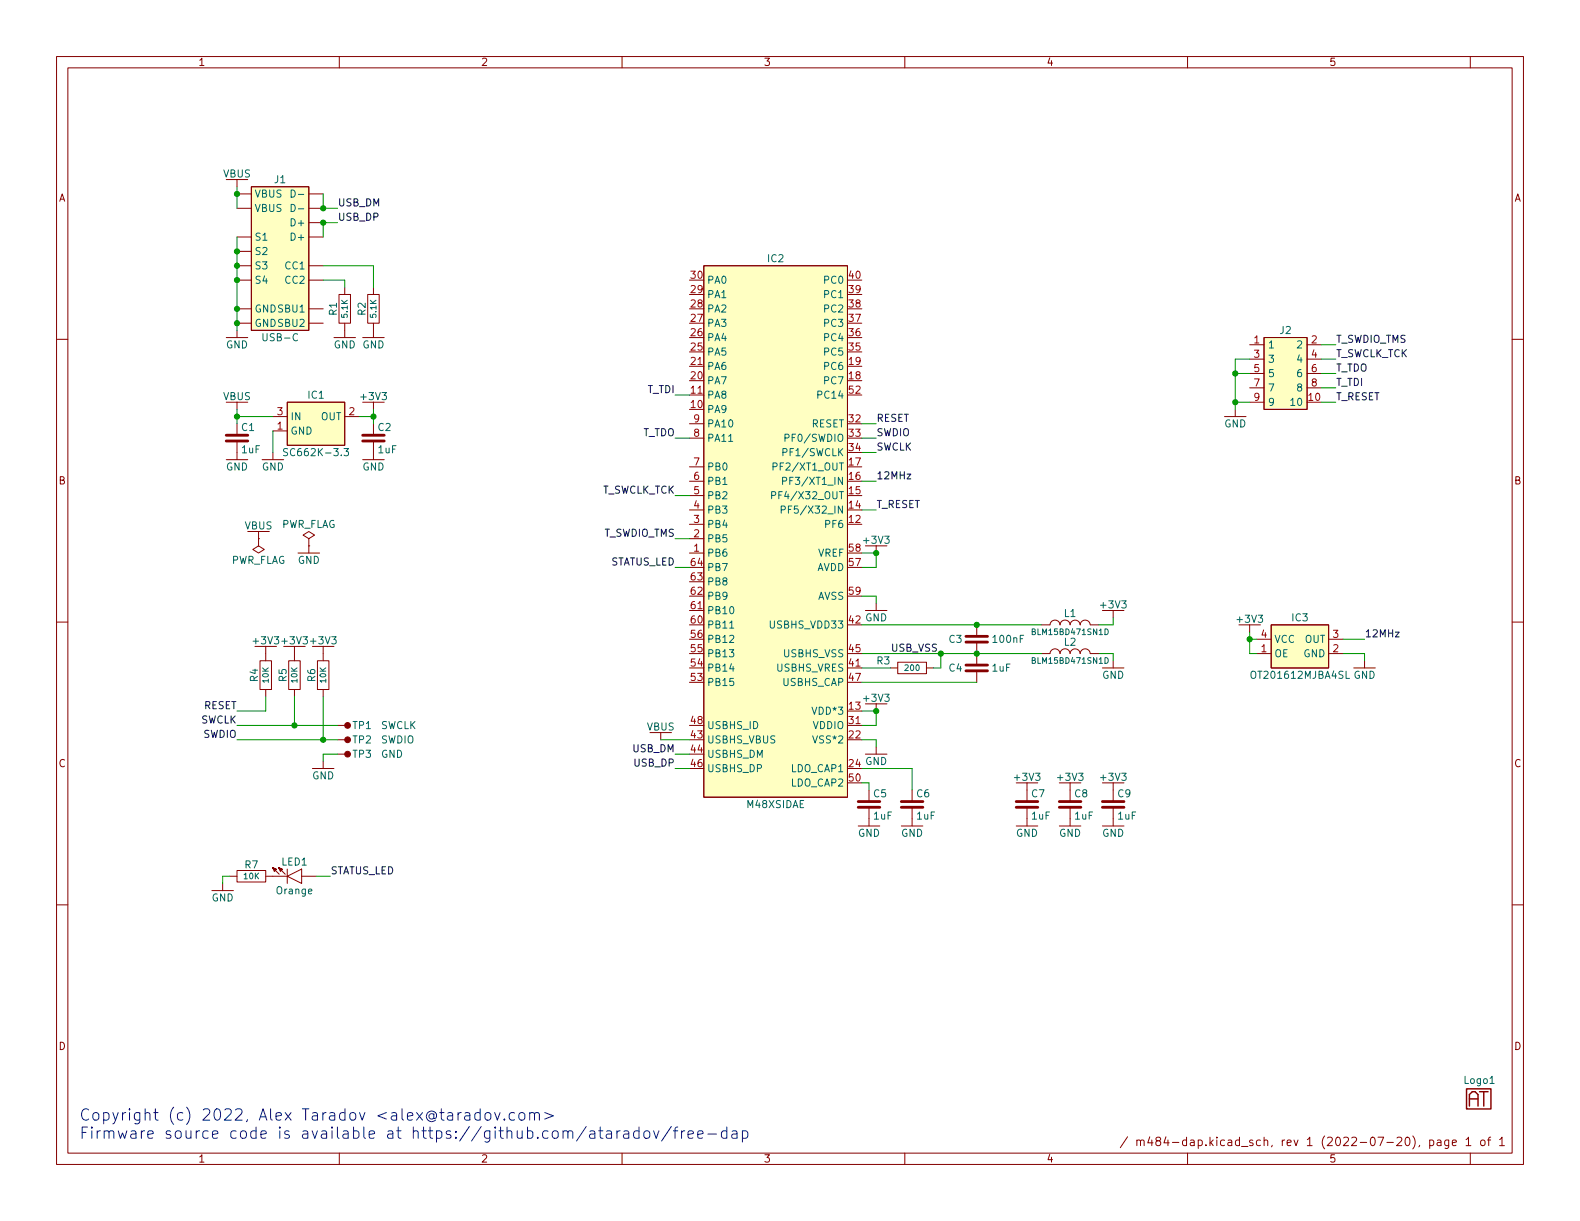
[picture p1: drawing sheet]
<svg xmlns="http://www.w3.org/2000/svg" width="279mm" height="216mm" viewBox="0 0 279 216" stroke-linecap="round" stroke-linejoin="round" font-family="sans-serif">
<g fill="none" stroke="#840000" stroke-width=".18">
<path d="M10 10h259.4v195.9h-259.4zM12 12h255.4v191.9h-255.4zM60 10v2M110 10v2M160 10v2M210 10v2M260 10v2M41.9 31.8v1.2M41.9 34.3h2.5M41.9 36.8h2.5M44.4 33h10.2v25.4h-10.2zM54.6 39.4h2.5"/>
<path d="M54.6 34.3h2.5M54.6 36.8h2.5M10 60h2M40 59.7h3.8M41.9 58.4v1.3M41.9 47h2.5M41.9 49.5h2.5M41.9 41.9h2.5M41.9 54.6h2.5M41.9 57.2h2.5M41.9 44.5h2.5M54.6 47h2.5"/>
<path d="M54.6 49.5h2.5M54.6 41.9h2.5M54.6 54.6h2.5M54.6 57.2h2.5M59.1 59.7h3.8M59.9 52.1h2.1v5.1h-2.1zM61 50.8v1.3M61 57.2v2.5M64.1 59.7h3.8M65 52.1h2.1v5.1h-2.1zM66 50.8v1.3M66 57.2v2.5"/>
<path d="M124.5 47h25.4v94h-25.4zM223.5 59.7h7.6v12.7h-7.6zM267.4 60h2M41.9 71.1v1.3M41.9 74.9v1.9M41.9 78.1v3.2M48.3 76.2h2.5M48.3 73.7h2.5M50.8 71.1h10.2v7.6h-10.2zM61 73.7h2.5M66 71.1v1.3M66 74.9v1.9"/>
<path d="M66 78.1v3.2M121.9 69.9h2.6M121.9 64.8h2.6M121.9 77.5h2.6M121.9 74.9h2.6M216.5 73.7h3.8M218.4 72.4v1.3M221 61h2.5M221 63.5h2.5M221 66h2.5M221 68.6h2.5M221 71.1h2.5"/>
<path d="M231.1 61h2.6M231.1 63.5h2.6M231.1 66h2.6M231.1 68.6h2.6M40 81.3h3.8M45.7 95.3v1.2l1 .7-1 .6-1-.6 1-.7M45.7 95.3h.1M45.7 94v1.3M46.4 81.3h3.8M48.3 80v1.3M52.7 97.8h3.8M54.6 95.3l1-.7-1-.6-1 .6 1 .7v1.2"/>
<path d="M54.6 96.5h.1M54.6 96.5v1.3M64.1 81.3h3.8M121.9 97.8h2.6M121.9 95.3h2.6M121.9 92.7h2.6M121.9 90.2h2.6M121.9 87.6h2.6M121.9 85.1h2.6M121.9 82.6h2.6M154.9 96.5v1.3M10 110h2"/>
<path d="M46 116.8h2v5.1h-2zM47 114.3v2.5M51.1 116.8h2v5.1h-2zM52.1 114.3v2.5M56.1 116.8h2.1v5.1h-2.1zM57.1 114.3v2.5M121.9 108h2.6M149.9 118.1h2.5M153 108h3.8M154.9 106.7v1.3M157.5 118.1h1.2M158.7 117.1h5.1v2h-5.1z"/>
<path d="M163.8 118.1h1.3M172.7 110.5v1.9M172.7 113.7v3.8M172.7 118.7v2M184.1 115.6h1.6a.89 .89 0 0 1 .9-.9 .89 .89 0 0 1 .9 .9 .89 .89 0 0 1 .8-.9 .89 .89 0 0 1 .9 .9 .89 .89 0 0 1 .9-.9 .89 .89 0 0 1 .9 .9 .89 .89 0 0 1 .9-.9 .89 .89 0 0 1 .9 .9h1.5M184.1 110.5h1.6a.89 .89 0 0 1 .9-.8 .89 .89 0 0 1 .9 .8 .89 .89 0 0 1 .8-.9 .89 .89 0 0 1 .9 .9 .89 .89 0 0 1 .9-.8 .89 .89 0 0 1 .9 .8 .89 .89 0 0 1 .9-.9 .89 .89 0 0 1 .9 .9h1.5M194.9 118.1h3.9M196.8 108v1.2M196.8 116.8v1.3M221 110.5v1.3M222.2 115.6h2.6M222.2 113h2.6"/>
<path d="M224.8 110.5h10.1v7.6h-10.1zM234.9 115.6h2.6M234.9 113h2.6M239.4 118.1h3.8M241.3 116.8v1.3M267.4 110h2M47 121.9v1.3M52.1 121.9v1.3M55.2 135.9h3.9M57.1 121.9v1.3M57.1 134.6v1.3M59.7 128.3h1.8"/>
<path d="M59.7 133.4h1.8M59.7 130.8h1.8M116.8 129.5v1.3M149.9 128.3h2.5M153 133.4h3.8M153.7 139.7v1.9M154.9 124.5v1.2M154.9 132.1v1.3M161.3 139.7v1.9M181.6 138.4v3.2M189.2 138.4v3.2M196.8 138.4v3.2"/>
<path d="M10 160h2M37.5 157.5h3.8M39.4 156.2v1.3M40.6 154.9h1.3M41.9 153.9h5.1v2.1h-5.1zM47 154.9h3.8M48.8 153.8l-.6-.4 .4 .6M48.9 153.7l-.4 .4-.3-.7 .7 .3-.7-.3 1.2 1.2M49.8 153.8l-.5-.4 .3 .6M49.9 153.7l-.3 .4-.3-.7 .6 .3-.6-.3 1.1 1.2M50.8 154.9l2.5-1.2v2.5zM50.8 153.7v2.5"/>
<path d="M53.3 154.9h2.6M151.8 146.1h3.8M153.7 142.9v3.2M159.4 146.1h3.8M161.3 142.9v3.2M179.7 146.1h3.8M181.6 142.9v3.2M187.3 146.1h3.8M189.2 142.9v3.2M194.9 146.1h3.9M196.8 142.9v3.2M267.4 160h2"/>
<path d="M60 203.9v2M110 203.9v2M160 203.9v2M199.4 201l-1.3 1.9M201 201.7l.3-.1h.3l.1 1M201 201.6v1M201.7 201.8l.2-.2h.4v1M203.3 201l-.3 1.1h.9M203.7 201.6v1M204.7 201.7l-.3-.3 .1-.2 .2-.1h.4l.2 .3-.1 .2-.7 .2-.1 .2 .1 .4 .2 .2 .4-.1 .2-.2-.1-.4-.2-.2M206.2 201l-.4 1.1h1M206.5 201.6v1"/>
<path d="M207.3 202h1.2M209.8 201.6h-.4l-.3 .3v.4l.2 .2h.5M209.8 201.1v1.5M210 203.9v2M210.5 201.6h.6l.1 1M211.2 201.9l-.5 .1a.29 .29 0 0 0-.2 .3 .29 .29 0 0 0 .2 .3l.5-.1M211.9 201.6h.4l.3 .3v.4l-.1 .2h-.6M211.9 201.6v1.5M213.3 202.4v.2M260 203.9v2M265.2 201.5l.4-.4v1.5M265.2 202.6h.8"/>
</g>
<g fill="none" stroke="#840000" stroke-width=".5">
<path d="M40 78h3.8M40 77h3.8M64.1 78h3.8M64.1 77h3.8M170.8 113.5h3.8M170.8 112.5h3.8M170.8 118.6h3.8M170.8 117.6h3.8M151.8 142.7h3.8M151.8 141.7h3.8M159.4 142.7h3.8M159.4 141.7h3.8"/>
<path d="M179.7 142.7h3.8M179.7 141.7h3.8M187.3 142.7h3.8M187.3 141.7h3.8M194.9 142.7h3.9M194.9 141.7h3.9"/>
</g>
<g fill="#ffffc2" stroke="#ffffc2" stroke-width=".18">
<path d="M224.8 110.5h10.1v7.6h-10.1z"/>
<path d="M124.5 47h25.4v94h-25.4z"/>
<path d="M223.5 59.7h7.6v12.7h-7.6z"/>
<path d="M44.4 33h10.2v25.4h-10.2z"/>
<path d="M50.8 71.1h10.2v7.6h-10.2z"/>
</g>
<g fill="none" stroke="#006464" stroke-width=".18">
<path d="M51.5 33.6a.64 .64 0 0 1 .7 .6 .64 .64 0 0 1-.7 .7zM51.5 36.1a.64 .64 0 0 1 .7 .7 .64 .64 0 0 1-.7 .6zM52.8 34.4h.9M52.8 36.9h.9M50.9 79.4l-.5-.1-.2 .1v.4l.5 .2 .2 .3-.3 .3-.5-.1M60.8 79.3h.8l-.4 .5 .4 .1v.6l-.2 .1-.6-.1M128.9 78h.7M138.5 80l.6-.1 .1-.2-.1-.3-.6-.1v1.3M138.8 77.4h.6l.1-.2v-.3l-.7-.1v1.2M136.5 87.6l.6-.1 .1-.1-.1-.3-.6-.2v1.3M136.7 82.5h.6l.1-.2v-.3l-.7-.1v1.2M138.1 90.1h.7l.1-.2-.1-.3-.7-.1v1.2"/>
<path d="M138.4 85.1l.6-.1 .1-.2v-.3l-.7-.1v1.3M129 111.1h.8M195.4 116.3a.51 .51 0 0 1 .6 .5 .51 .51 0 0 1-.6 .5zM195.4 111.2a.51 .51 0 0 1 .6 .5 .51 .51 0 0 1-.6 .5zM238 118.7v1.3h.6M263.5 191.6h.7"/>
</g>
<path d="M259.3 192.5h4.4v3.6h-4.4zM259.8 194.3h1.6M259.8 195.6v-2.1l.5-.5h.6l.5 .5v2.1M261.6 193h1.5M262.4 193v2.6" fill="none" stroke="#840000" stroke-width=".25"/>
<g fill="#840000" stroke="#840000" stroke-width=".18">
<circle cx="61.5" cy="130.8" r=".51"/>
<circle cx="61.5" cy="128.3" r=".51"/>
<circle cx="61.5" cy="133.4" r=".51"/>
</g>
<g fill="none" stroke="#0000c2" stroke-width=".18">
<path d="M82.2 196.8l.2-.1 .6 .1 .1 1.3M83.1 197.2l-.7 .1a.39 .39 0 0 0-.3 .4 .39 .39 0 0 0 .3 .4l.7-.1M84.9 196.8l-.6-.1-.3 .4v.6l.1 .3 .2 .1 .6-.1M84.9 196.1v2M86 196.8a.54 .54 0 0 1 .8 .3v.6a.54 .54 0 0 1-.5 .4 .54 .54 0 0 1-.5-.4v-.6zM87.5 196.7l.5 1.4 .4-1.4M89.2 197.9l.1 .1-.1 .1-.1-.1 .1-.1v.2M91 196.8l-.6-.1-.4 .4v.6l.2 .3 .2 .1 .6-.1M92 196.8a.54 .54 0 0 1 .8 .3v.6a.54 .54 0 0 1-.5 .4 .54 .54 0 0 1-.5-.4v-.6zM93.7 196.9a.5 .5 0 0 1 .8 .1v1.1M93.7 196.7v1.4M94.5 197l.3-.3 .5 .1 .1 1.3"/>
<path d="M96.3 196.7l1.6 .6-1.6 .6M105.9 200h.7M106.1 199.3v1.7l.1 .2 .4 .1M109.1 200v1.3M109.7 200a.51 .51 0 0 0-.6 .3M113 199.3v2M115.6 200l.4 1.3 .5-1.3M118.7 199.2l-1.7 2.6M119.1 200h.8M119.9 199.3l-.4 .1-.1 .2v1.7M120.5 200v1.3M121.1 200a.51 .51 0 0 0-.6 .3"/>
<path d="M128.5 199.3v2M131.3 200v2M107.3 200h.2h.5l.1 1.3M108.1 200.4l-.6 .1a.39 .39 0 0 0-.3 .4 .39 .39 0 0 0 .3 .4l.6-.1M110.3 200h.2h.6l.1 1.3M111.2 200.4l-.7 .1a.39 .39 0 0 0-.3 .4 .39 .39 0 0 0 .3 .4l.7-.1M113 200h-.6l-.4 .3v.6l.2 .3 .2 .1 .6-.1M114 200a.54 .54 0 0 1 .9 .3v.6a.54 .54 0 0 1-.5 .4 .54 .54 0 0 1-.5-.4v-.6zM121.7 200.6l.9-.2-.1-.4h-.5l-.3 .2 .1 1 .2 .1 .5-.1M123.4 200.6l.9-.2-.1-.4h-.5l-.3 .2 .1 1 .2 .1 .5-.1M125.2 200.5h1.5M128.5 200h-.5l-.4 .3v.6l.2 .3 .2 .1 .5-.1"/>
<path d="M129.5 200h.2h.5l.1 1.3M130.3 200.4l-.6 .1a.39 .39 0 0 0-.3 .4 .39 .39 0 0 0 .3 .4l.6-.1M131.3 200h.6l.3 .3v.6l-.2 .3-.1 .1-.6-.1"/>
</g>
<g fill="none" stroke="#009600" stroke-width=".18">
<path d="M41.9 33v3.8M57.1 34.3v2.5h2.6M59.7 39.4h-2.6v2.5M41.9 41.9v16.5M57.1 47h8.9v3.8M57.1 49.5h3.9v1.3M41.9 73.7h6.4M41.9 72.4v2.5M48.3 76.2v3.8M63.5 73.7h2.5M66 72.4v2.5M119.4 69.9h2.5"/>
<path d="M119.4 77.5h2.5M152.4 77.5h2.5M152.4 74.9h2.5M218.4 66h2.6M218.4 71.1h2.6M221 63.5h-2.6v8.9M233.7 66h2.5M233.7 63.5h2.5M233.7 68.6h2.5M233.7 71.1h2.5M233.7 61h2.5M119.4 87.6h2.5"/>
<path d="M119.4 95.3h2.5M152.4 85.1h2.5M152.4 97.8h2.5v2.5h-2.5M152.4 90.2h2.5M152.4 80h2.5M119.4 100.3h2.5M152.4 115.6h31.7M152.4 110.5h31.7M152.4 105.4h2.5v1.3M152.4 118.1h5.1M166.4 115.6v2.5h-1.3M194.3 115.6h2.5v1.2"/>
<path d="M196.8 109.2v1.3h-2.5M221 111.8v3.8h1.2M221 113h1.2M237.5 115.6h3.8v1.2M237.5 113h3.8M41.9 130.8h17.8M41.9 128.3h17.8M47 123.2v2.5h-5.1M52.1 123.2v5.1M57.1 123.2v7.6M59.7 133.4h-2.6v1.2M116.8 130.8h5.1"/>
<path d="M119.4 133.4h2.5M119.4 135.9h2.5M152.4 130.8h2.5v1.3M152.4 135.9h8.9v3.8M152.4 125.7h2.5v2.6h-2.5M152.4 120.7h20.3M152.4 138.4h1.3v1.3M40.6 154.9h-1.2v1.3M55.9 154.9h2.5"/>
</g>
<g fill="#009600" stroke="#009600" stroke-width=".18">
<circle cx="41.9" cy="49.5" r=".46"/>
<circle cx="41.9" cy="54.6" r=".46"/>
<circle cx="41.9" cy="44.5" r=".46"/>
<circle cx="41.9" cy="34.3" r=".46"/>
<circle cx="57.1" cy="36.8" r=".46"/>
<circle cx="57.1" cy="39.4" r=".46"/>
<circle cx="41.9" cy="47" r=".46"/>
<circle cx="41.9" cy="57.2" r=".46"/>
<circle cx="154.9" cy="97.8" r=".46"/>
<circle cx="172.7" cy="110.5" r=".46"/>
<circle cx="154.9" cy="125.7" r=".46"/>
<circle cx="166.4" cy="115.6" r=".46"/>
<circle cx="172.7" cy="115.6" r=".46"/>
<circle cx="57.1" cy="130.8" r=".46"/>
<circle cx="52.1" cy="128.3" r=".46"/>
<circle cx="66" cy="73.7" r=".46"/>
<circle cx="41.9" cy="73.7" r=".46"/>
<circle cx="221" cy="113" r=".46"/>
<circle cx="218.4" cy="71.1" r=".46"/>
<circle cx="218.4" cy="66" r=".46"/>
</g>
<g font-size="2.8" fill="#0000c2">
<text x="14" y="198.2">Copyright (c) 2022, Alex Taradov &lt;alex@taradov.com&gt;</text>
<text x="14" y="201.4">Firmware source code is available at https://github.com/ataradov/free-dap</text>
</g>
<text font-size="2.1" fill="#840000" x="214" y="202.6">/ m484-dap.kicad_sch, rev 1 (2022-07-20), page 1 of 1</text>
<g font-size="1.8" fill="#840000">
<text x="35" y="11.6">1</text>
<text x="85" y="11.6">2</text>
<text x="135" y="11.6">3</text>
<text x="185" y="11.6">4</text>
<text x="235" y="11.6">5</text>
<text x="10.3" y="35.6">A</text>
<text x="267.7" y="35.6">A</text>
<text x="10.3" y="85.7">B</text>
<text x="267.7" y="85.7">B</text>
<text x="10.3" y="135.6">C</text>
<text x="267.7" y="135.6">C</text>
<text x="10.3" y="185.7">D</text>
<text x="267.7" y="185.7">D</text>
<text x="35" y="205.6">1</text>
<text x="85" y="205.6">2</text>
<text x="135" y="205.6">3</text>
<text x="185" y="205.6">4</text>
<text x="235" y="205.6">5</text>
</g>
<g font-size="1.8" fill="#006464">
<text x="39.5" y="31.4">VBUS</text>
<text x="45" y="34.9">VBUS</text>
<text x="48.5" y="32.4">J1</text>
<text x="45" y="37.5">VBUS</text>
<text x="51.8" y="40">D+</text>
<text x="45" y="42.5">S1</text>
<text x="45" y="45.1">S2</text>
<text x="45" y="47.6">S3</text>
<text x="50.6" y="47.6">CC1</text>
<text x="51.8" y="42.5">D+</text>
<text x="135.8" y="46.4">IC2</text>
<text x="45" y="50.2">S4</text>
<text x="50.6" y="50.2">CC2</text>
<text x="125" y="52.7">PA1</text>
<text x="125" y="50.2">PA0</text>
<text x="145.9" y="52.7">PC1</text>
<text x="145.9" y="50.2">PC0</text>
<text x="45" y="55.2">GND SBU1</text>
<text x="45" y="57.8">GND SBU2</text>
<text x="59.6" y="55.7" transform="rotate(-90 59.6 55.7)">R1</text>
<text x="64.6" y="55.7" transform="rotate(-90 64.6 55.7)">R2</text>
<text x="125" y="57.8">PA3</text>
<text x="125" y="55.2">PA2</text>
<text x="145.9" y="57.8">PC3</text>
<text x="145.9" y="55.2">PC2</text>
<text x="226.3" y="59.1">J2</text>
<text x="39.9" y="61.6">GND</text>
<text x="46.7" y="60.3">USB-C</text>
<text x="59" y="61.6">GND GND</text>
<text x="125" y="65.4">PA6</text>
<text x="125" y="62.9">PA5</text>
<text x="125" y="60.3">PA4</text>
<text x="145.9" y="65.4">PC6</text>
<text x="145.9" y="62.9">PC5</text>
<text x="145.9" y="60.3">PC4</text>
<text x="224.2" y="61.6">1</text>
<text x="224.2" y="64.1">3</text>
<text x="229.5" y="61.6">2</text>
<text x="229.5" y="64.1">4</text>
<text x="39.5" y="70.7">VBUS</text>
<text x="54.5" y="70.5">IC1</text>
<text x="64" y="70.7">+3V3</text>
<text x="125" y="70.5">PA8</text>
<text x="125" y="67.9">PA7</text>
<text x="144.9" y="70.5">PC14</text>
<text x="145.9" y="67.9">PC7</text>
<text x="224.2" y="66.7">5</text>
<text x="224.2" y="69.2">7</text>
<text x="224.2" y="71.8">9</text>
<text x="228.5" y="71.8">10</text>
<text x="229.5" y="66.7">6</text>
<text x="229.5" y="69.2">8</text>
<text x="42.7" y="76.2">C1</text>
<text x="51.3" y="76.8">GND</text>
<text x="51.3" y="74.3">IN</text>
<text x="56.7" y="74.3">OUT</text>
<text x="66.9" y="76.2">C2</text>
<text x="125" y="73">PA9</text>
<text x="125" y="75.6">PA10</text>
<text x="143.5" y="75.6">RESET</text>
<text x="216.5" y="75.6">GND</text>
<text x="39.9" y="83.2">GND</text>
<text x="42.8" y="80.1">1uF</text>
<text x="46.3" y="83.2">GND</text>
<text x="51" y="80.6">SC662K-3.3</text>
<text x="64.1" y="83.2">GND</text>
<text x="66.9" y="80.1">1uF</text>
<text x="125" y="83.2">PB0</text>
<text x="125" y="78.1">PA11</text>
<text x="137.7" y="83.2">PF2/XT1_OUT</text>
<text x="139.1" y="80.6">PF1/SWCLK</text>
<text x="139.6" y="78.1">PF0/SWDIO</text>
<text x="125" y="88.3">PB2</text>
<text x="125" y="85.7">PB1</text>
<text x="137.8" y="88.3">PF4/X32_OUT</text>
<text x="139.6" y="85.7">PF3/XT1_IN</text>
<text x="43.3" y="93.6">VBUS</text>
<text x="49.6" y="93.3">PWR_FLAG</text>
<text x="125" y="95.9">PB5</text>
<text x="125" y="93.3">PB4</text>
<text x="125" y="90.8">PB3</text>
<text x="139.7" y="90.8">PF5/X32_IN</text>
<text x="146.1" y="93.3">PF6</text>
<text x="40.8" y="99.7">PWR_FLAG</text>
<text x="52.6" y="99.7">GND</text>
<text x="125" y="98.4">PB6</text>
<text x="125" y="101">PB7</text>
<text x="144.3" y="101">AVDD</text>
<text x="144.6" y="98.4">VREF</text>
<text x="152.9" y="96.1">+3V3</text>
<text x="125" y="106">PB9</text>
<text x="125" y="103.5">PB8</text>
<text x="144.5" y="106">AVSS</text>
<text x="194.8" y="107.6">+3V3</text>
<text x="44.9" y="113.9">+3V3 +3V3 +3V3</text>
<text x="125" y="113.7">PB12</text>
<text x="125" y="111.1">PB11</text>
<text x="125" y="108.6">PB10</text>
<text x="136.5" y="111.1">USBHS_VDD33</text>
<text x="150.1" y="110.2">42 GND</text>
<text x="167.8" y="113.7">C3</text>
<text x="175.7" y="113.7">100nF</text>
<text x="188.2" y="109.1">L1</text>
<text x="218.9" y="110.1">+3V3</text>
<text x="225.3" y="113.7">VCC</text>
<text x="228.5" y="109.9">IC3</text>
<text x="230.7" y="113.7">OUT</text>
<text x="125" y="118.7">PB14</text>
<text x="125" y="116.2">PB13</text>
<text x="137.4" y="118.7">USBHS_VRES</text>
<text x="138.6" y="116.2">USBHS_VSS</text>
<text x="155.1" y="117.5">R3</text>
<text x="167.8" y="118.7">C4</text>
<text x="175.5" y="118.7">1uF</text>
<text x="188.2" y="114.2">L2</text>
<text x="225.3" y="116.2">OE</text>
<text x="230.5" y="116.2">GND</text>
<text x="45.6" y="120.5" transform="rotate(-90 45.6 120.5)">R4</text>
<text x="50.7" y="120.5" transform="rotate(-90 50.7 120.5)">R5</text>
<text x="55.8" y="120.5" transform="rotate(-90 55.8 120.5)">R6</text>
<text x="125" y="121.3">PB15</text>
<text x="138.4" y="121.3">USBHS_CAP</text>
<text x="152.9" y="124.1">+3V3</text>
<text x="194.9" y="120">GND</text>
<text x="221.6" y="120">OT201612MJBA4SL</text>
<text x="239.3" y="120">GND</text>
<text x="62.4" y="131.4">TP2</text>
<text x="62.4" y="128.9">TP1</text>
<text x="67.3" y="128.9">SWCLK</text>
<text x="67.3" y="131.4">SWDIO</text>
<text x="114.4" y="129.2">VBUS</text>
<text x="125" y="131.4">USBHS_VBUS</text>
<text x="125" y="128.9">USBHS_ID</text>
<text x="143.8" y="128.9">VDDIO</text>
<text x="143.9" y="126.4">VDD*3</text>
<text x="144.1" y="131.4">VSS*2</text>
<text x="55.2" y="137.8">GND</text>
<text x="62.4" y="134">TP3</text>
<text x="67.4" y="134">GND</text>
<text x="125" y="134">USBHS_DM</text>
<text x="125" y="136.5">USBHS_DP</text>
<text x="139.9" y="136.5">LDO_CAP1</text>
<text x="150.1" y="135.6">24 GND</text>
<text x="132.1" y="142.9">M48XSIDAE</text>
<text x="139.9" y="139.1">LDO_CAP2</text>
<text x="154.5" y="141">C5</text>
<text x="162.1" y="141">C6</text>
<text x="179.5" y="138">+3V3</text>
<text x="182.4" y="141">C7</text>
<text x="187.1" y="138">+3V3</text>
<text x="190.1" y="141">C8</text>
<text x="194.8" y="138">+3V3</text>
<text x="197.7" y="141">C9</text>
<text x="151.7" y="148">GND</text>
<text x="154.5" y="144.9">1uF</text>
<text x="159.3" y="148">GND</text>
<text x="162.2" y="144.9">1uF</text>
<text x="179.6" y="148">GND</text>
<text x="182.5" y="144.9">1uF</text>
<text x="187.3" y="148">GND</text>
<text x="190.1" y="144.9">1uF</text>
<text x="194.9" y="148">GND</text>
<text x="197.7" y="144.9">1uF</text>
<text x="43.3" y="153.5">R7</text>
<text x="49.8" y="153">LED1</text>
<text x="37.4" y="159.4">GND</text>
<text x="49" y="158.1">Orange</text>
<text x="259" y="191.6">Logo1</text>
</g>
<g font-size="1.8" fill="#0f0f0f">
<text x="59.7" y="36.5">USB_DM</text>
<text x="59.7" y="39">USB_DP</text>
<text x="236.2" y="65.7">T_TDO</text>
<text x="236.2" y="63.2">T_SWCLK_TCK</text>
<text x="236.2" y="60.6">T_SWDIO_TMS</text>
<text x="114.5" y="69.5">T_TDI</text>
<text x="236.2" y="68.2">T_TDI</text>
<text x="236.2" y="70.8">T_RESET</text>
<text x="113.6" y="77.1">T_TDO</text>
<text x="154.9" y="77.1">SWDIO</text>
<text x="154.9" y="74.6">RESET</text>
<text x="154.9" y="79.7">SWCLK</text>
<text x="106.2" y="87.3">T_SWCLK_TCK</text>
<text x="154.9" y="89.8">T_RESET</text>
<text x="154.9" y="84.7">12MHz</text>
<text x="106.6" y="94.9">T_SWDIO_TMS</text>
<text x="107.8" y="100">STATUS_LED</text>
<text x="241.3" y="112.7">12MHz</text>
<text x="157.5" y="115.2">USB_VSS</text>
<text x="36" y="125.4">RESET</text>
<text x="35.4" y="127.9">SWCLK</text>
<text x="35.9" y="130.5">SWDIO</text>
<text x="111.9" y="133">USB_DM</text>
<text x="112.2" y="135.5">USB_DP</text>
<text x="58.4" y="154.6">STATUS_LED</text>
</g>
<g font-size="1.8" fill="#a90000">
<text x="122.2" y="51.8">29</text>
<text x="122.2" y="49.3">30</text>
<text x="150.1" y="51.8">39</text>
<text x="150.1" y="49.3">40</text>
<text x="122.2" y="59.4">26</text>
<text x="122.2" y="56.9">27</text>
<text x="122.2" y="54.4">28</text>
<text x="150.1" y="59.4">36</text>
<text x="150.1" y="56.9">37</text>
<text x="150.1" y="54.4">38</text>
<text x="122.2" y="64.5">21</text>
<text x="122.2" y="62">25</text>
<text x="150.1" y="64.5">19</text>
<text x="150.1" y="62">35</text>
<text x="221.8" y="60.7">1</text>
<text x="221.8" y="63.2">3</text>
<text x="221.8" y="65.8">5</text>
<text x="231.9" y="60.7">2</text>
<text x="231.9" y="63.2">4</text>
<text x="231.9" y="65.8">6</text>
<text x="122.2" y="69.6">11</text>
<text x="122.2" y="67.1">20</text>
<text x="150.1" y="67.1">18</text>
<text x="150.1" y="69.6">52</text>
<text x="221.8" y="68.3">7</text>
<text x="221.8" y="70.9">9</text>
<text x="231.4" y="70.9">10</text>
<text x="231.9" y="68.3">8</text>
<text x="49" y="75.9">1</text>
<text x="49" y="73.4">3</text>
<text x="61.7" y="73.4">2</text>
<text x="122.2" y="72.1">10</text>
<text x="122.7" y="77.2">8</text>
<text x="122.7" y="74.7">9</text>
<text x="150.1" y="74.7">32</text>
<text x="150.1" y="77.2">33</text>
<text x="122.7" y="82.3">7</text>
<text x="150.1" y="82.3">17</text>
<text x="150.1" y="79.8">34</text>
<text x="122.7" y="89.9">4</text>
<text x="122.7" y="87.4">5</text>
<text x="122.7" y="84.8">6</text>
<text x="150.1" y="89.9">14</text>
<text x="150.1" y="87.4">15</text>
<text x="150.1" y="84.8">16</text>
<text x="122.7" y="95">2</text>
<text x="122.7" y="92.5">3</text>
<text x="150.1" y="92.5">12</text>
<text x="122.2" y="100.1">64</text>
<text x="122.7" y="97.5">1</text>
<text x="150.1" y="100.1">57</text>
<text x="150.1" y="97.5">58</text>
<text x="122.2" y="107.7">61</text>
<text x="122.2" y="105.2">62</text>
<text x="122.2" y="102.6">63</text>
<text x="150.1" y="105.2">59</text>
<text x="122.2" y="112.8">56</text>
<text x="122.2" y="110.2">60</text>
<text x="223" y="112.8">4</text>
<text x="235.7" y="112.8">3</text>
<text x="122.2" y="117.9">54</text>
<text x="122.2" y="115.3">55</text>
<text x="150.1" y="117.9">41</text>
<text x="150.1" y="115.3">45</text>
<text x="223" y="115.3">1</text>
<text x="235.7" y="115.3">2</text>
<text x="122.2" y="120.4">53</text>
<text x="150.1" y="125.5">13</text>
<text x="150.1" y="120.4">47</text>
<text x="122.2" y="130.6">43</text>
<text x="122.2" y="128">48</text>
<text x="150.1" y="130.6">22</text>
<text x="150.1" y="128">31</text>
<text x="122.2" y="133.1">44</text>
<text x="122.2" y="135.6">46</text>
<text x="150.1" y="138.2">50</text>
</g>
<g font-size="1.4" fill="#006464">
<text x="61.5" y="56.1" transform="rotate(-90 61.5 56.1)">5.1K</text>
<text x="66.5" y="56.1" transform="rotate(-90 66.5 56.1)">5.1K</text>
<text x="182.8" y="112.3">BLM15BD471SN1D</text>
<text x="160.1" y="118.6">200</text>
<text x="182.8" y="117.3">BLM15BD471SN1D</text>
<text x="47.5" y="120.7" transform="rotate(-90 47.5 120.7)">10K</text>
<text x="52.6" y="120.7" transform="rotate(-90 52.6 120.7)">10K</text>
<text x="57.7" y="120.7" transform="rotate(-90 57.7 120.7)">10K</text>
<text x="43.2" y="155.4">10K</text>
</g>
</svg>
